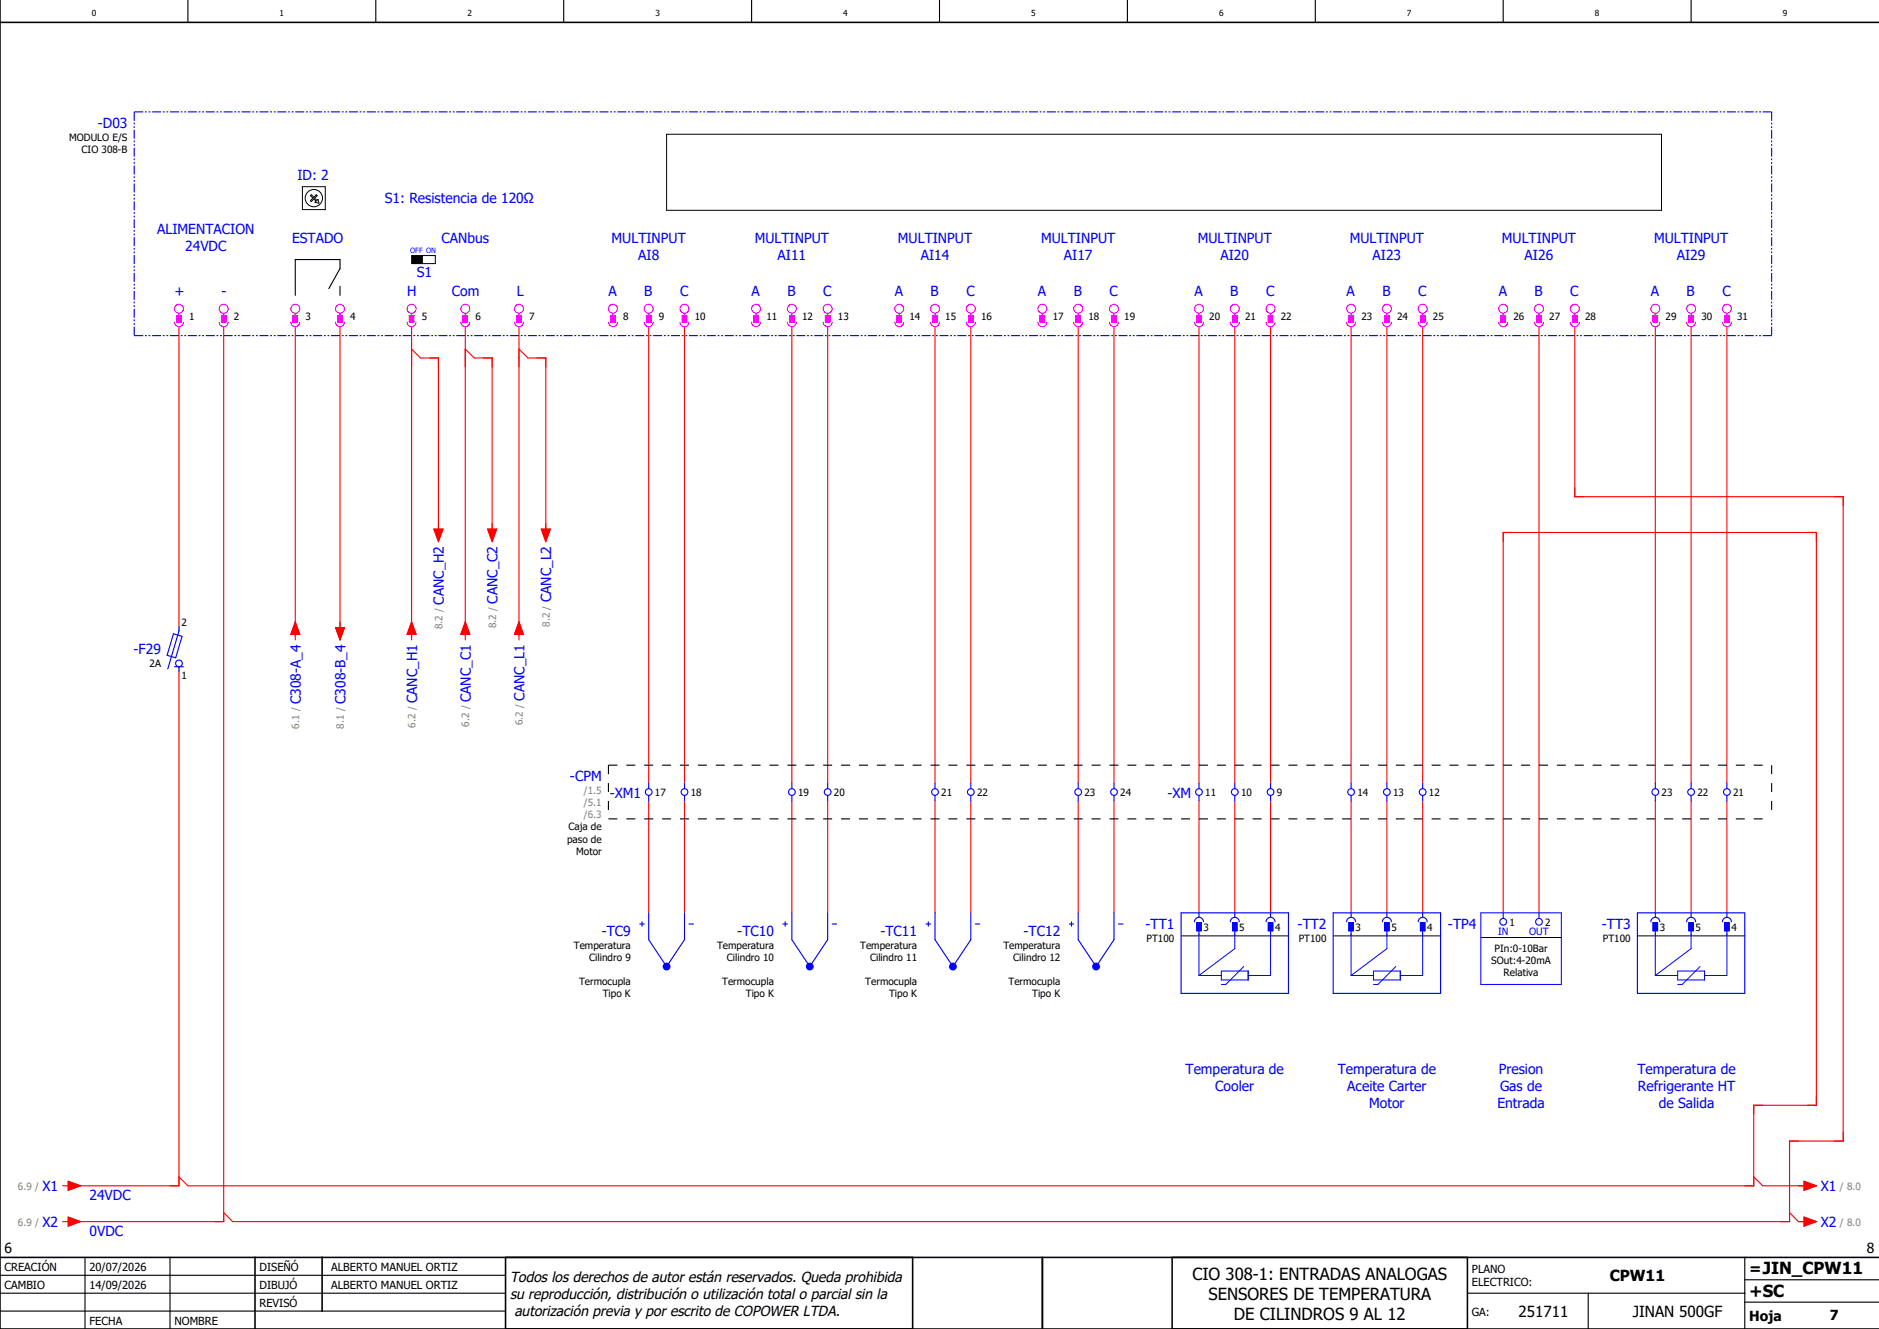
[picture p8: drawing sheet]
<svg xmlns="http://www.w3.org/2000/svg" width="420mm" height="297mm" viewBox="0 0 420 297" stroke-linecap="round" stroke-linejoin="round" font-family="sans-serif">
<g fill="none" stroke="#000" stroke-width=".25">
<path d="M42 0v5M84 0v5M126 0v5M168 0v5M210 0v5M252 0v5M294 0v5M336 0v5M378 0v5M73.5 64.5l2.5-4.5v-2h-10v8M76 64v2M0 285h113"/>
<path d="M0 293h113M0 289h113M19 281v16M38 281v16M328 289h62M355 289v8M390 291h30M390 281v16M390 286h30"/>
</g>
<path d="M0 5h420M0 0v297h420M0 281h420M57 281v16M72 281v12M113 281v16M204 281v16M233 281v16M262 281v16M328 281v16" fill="none" stroke="#000" stroke-width=".35"/>
<g fill="none" stroke="#f00" stroke-width=".25">
<path d="M40 73v68M50 73v200h-34M66 73v69M76 73v68M92 73v69M92 78l2 2h4v39M104 78l2 2h4v39M104 73v69M116 78l2 2h4v39M116 73v69M145 73v102M153 73v102"/>
<path d="M177 73v102M185 73v102M209 73v102M217 73v102M241 73v102M249 73v102M268 73v102M276 73v102M284 73v102M302 73v102M310 73v102M318 73v102"/>
<path d="M344 73v131M352 73v38h60v144h-12v18h-348l-2-2M370 73v102M378 73v102M386 73v102M40 149v116h-24M145 179v25M153 179v25M177 179v25M185 179v25M209 179v25M217 179v25"/>
<path d="M241 179v25M249 179v25M268 179v25M276 179v25M284 179v25M302 179v25M310 179v25M318 179v25M370 179v25M378 179v25M386 179v25M336 204v-85h70v128h-14v18h-350l-2-2"/>
<path d="M392 263l2 2h10M400 271l2 2h2"/>
</g>
<g fill="none" stroke="#000" stroke-width=".22">
<path d="M149 30h222.4v17h-222.4zM67.6 41.7h5.1v5.1h-5.1zM69.6 43.5l.6 .6 .5-.6 .2 .2-.6 .6 .5 .5 .3-.3 .2 .9-.9-.2 .2-.2-.4-.5-.6 .5-.2-.2 .5-.5-.5-.6zM92 57.1h5.3v1.8h-5.3zM264.1 209.1h24M298.1 209.1h24M349 209.5h-18M366.1 209.1h24"/>
<circle cx="70.2" cy="44.3" r="1.93"/>
</g>
<path d="M92.3 57.4h2v1.3h-2z" fill="#000" stroke="#000" stroke-width=".22"/>
<path d="M92.3 57.4h2v1.3h-2z" fill="none" stroke="#000" stroke-width=".5"/>
<g fill="none" stroke="#00f" stroke-width=".22">
<path d="M268 208.8v9.2M268 218h5M273 217h6v2h-6zM276 208.8v3.2l-8 6M278 216l-4 4h-1M284 208.8v9.2h-5M302 208.8v9.2M302 218h5M307 217h6v2h-6zM310 208.8v3.2l-8 6M312 216l-4 4h-1M318 208.8v9.2h-5"/>
<path d="M370 208.8v9.2M370 218h5M375 217h6v2h-6zM378 208.8v3.2l-8 6M380 216l-4 4h-1M386 208.8v9.2h-5"/>
</g>
<g fill="none" stroke="#f0f" stroke-width=".25">
<path d="M39 72a1 1 0 0 0 1 1 1 1 0 0 0 1-1M39.5 70.5h1v1.5h-1zM40 70v.5M49 72a1 1 0 0 0 1 1 1 1 0 0 0 1-1M49.5 70.5h1v1.5h-1zM50 70v.5M65 72a1 1 0 0 0 1 1 1 1 0 0 0 1-1M65.5 70.5h1v1.5h-1zM66 70v.5M75 72a1 1 0 0 0 1 1 1 1 0 0 0 1-1M75.5 70.5h1v1.5h-1zM76 70v.5"/>
<path d="M91 72a1 1 0 0 0 1 1 1 1 0 0 0 1-1M91.5 70.5h1v1.5h-1zM92 70v.5M103 72a1 1 0 0 0 1 1 1 1 0 0 0 1-1M103.5 70.5h1v1.5h-1zM104 70v.5M115 72a1 1 0 0 0 1 1 1 1 0 0 0 1-1M115.5 70.5h1v1.5h-1zM116 70v.5M136 72a1 1 0 0 0 1 1 1 1 0 0 0 1-1M136.5 70.5h1v1.5h-1zM137 70v.5"/>
<path d="M144 72a1 1 0 0 0 1 1 1 1 0 0 0 1-1M144.5 70.5h1v1.5h-1zM145 70v.5M152 72a1 1 0 0 0 1 1 1 1 0 0 0 1-1M152.5 70.5h1v1.5h-1zM153 70v.5M168 72a1 1 0 0 0 1 1 1 1 0 0 0 1-1M168.5 70.5h1v1.5h-1zM169 70v.5M176 72a1 1 0 0 0 1 1 1 1 0 0 0 1-1M176.5 70.5h1v1.5h-1zM177 70v.5"/>
<path d="M184 72a1 1 0 0 0 1 1 1 1 0 0 0 1-1M184.5 70.5h1v1.5h-1zM185 70v.5M200 72a1 1 0 0 0 1 1 1 1 0 0 0 1-1M200.5 70.5h1v1.5h-1zM201 70v.5M208 72a1 1 0 0 0 1 1 1 1 0 0 0 1-1M208.5 70.5h1v1.5h-1zM209 70v.5M216 72a1 1 0 0 0 1 1 1 1 0 0 0 1-1M216.5 70.5h1v1.5h-1zM217 70v.5"/>
<path d="M232 72a1 1 0 0 0 1 1 1 1 0 0 0 1-1M232.5 70.5h1v1.5h-1zM233 70v.5M240 72a1 1 0 0 0 1 1 1 1 0 0 0 1-1M240.5 70.5h1v1.5h-1zM241 70v.5M248 72a1 1 0 0 0 1 1 1 1 0 0 0 1-1M248.5 70.5h1v1.5h-1zM249 70v.5M267 72a1 1 0 0 0 1 1 1 1 0 0 0 1-1M267.5 70.5h1v1.5h-1zM268 70v.5"/>
<path d="M275 72a1 1 0 0 0 1 1 1 1 0 0 0 1-1M275.5 70.5h1v1.5h-1zM276 70v.5M283 72a1 1 0 0 0 1 1 1 1 0 0 0 1-1M283.5 70.5h1v1.5h-1zM284 70v.5M301 72a1 1 0 0 0 1 1 1 1 0 0 0 1-1M301.5 70.5h1v1.5h-1zM302 70v.5M309 72a1 1 0 0 0 1 1 1 1 0 0 0 1-1M309.5 70.5h1v1.5h-1zM310 70v.5"/>
<path d="M317 72a1 1 0 0 0 1 1 1 1 0 0 0 1-1M317.5 70.5h1v1.5h-1zM318 70v.5M335 72a1 1 0 0 0 1 1 1 1 0 0 0 1-1M335.5 70.5h1v1.5h-1zM336 70v.5M343 72a1 1 0 0 0 1 1 1 1 0 0 0 1-1M343.5 70.5h1v1.5h-1zM344 70v.5M351 72a1 1 0 0 0 1 1 1 1 0 0 0 1-1M351.5 70.5h1v1.5h-1zM352 70v.5"/>
<path d="M369 72a1 1 0 0 0 1 1 1 1 0 0 0 1-1M369.5 70.5h1v1.5h-1zM370 70v.5M377 72a1 1 0 0 0 1 1 1 1 0 0 0 1-1M377.5 70.5h1v1.5h-1zM378 70v.5M385 72a1 1 0 0 0 1 1 1 1 0 0 0 1-1M385.5 70.5h1v1.5h-1zM386 70v.5"/>
<circle cx="40" cy="69" r="1"/>
<circle cx="50" cy="69" r="1"/>
<circle cx="66" cy="69" r="1"/>
<circle cx="76" cy="69" r="1"/>
<circle cx="92" cy="69" r="1"/>
<circle cx="104" cy="69" r="1"/>
<circle cx="116" cy="69" r="1"/>
<circle cx="137" cy="69" r="1"/>
<circle cx="145" cy="69" r="1"/>
<circle cx="153" cy="69" r="1"/>
<circle cx="169" cy="69" r="1"/>
<circle cx="177" cy="69" r="1"/>
<circle cx="185" cy="69" r="1"/>
<circle cx="201" cy="69" r="1"/>
<circle cx="209" cy="69" r="1"/>
<circle cx="217" cy="69" r="1"/>
<circle cx="233" cy="69" r="1"/>
<circle cx="241" cy="69" r="1"/>
<circle cx="249" cy="69" r="1"/>
<circle cx="268" cy="69" r="1"/>
<circle cx="276" cy="69" r="1"/>
<circle cx="284" cy="69" r="1"/>
<circle cx="302" cy="69" r="1"/>
<circle cx="310" cy="69" r="1"/>
<circle cx="318" cy="69" r="1"/>
<circle cx="336" cy="69" r="1"/>
<circle cx="344" cy="69" r="1"/>
<circle cx="352" cy="69" r="1"/>
<circle cx="370" cy="69" r="1"/>
<circle cx="378" cy="69" r="1"/>
<circle cx="386" cy="69" r="1"/>
</g>
<g fill="#f0f" stroke="#f0f" stroke-width=".22">
<path d="M49.5 70.5h1v1.5h-1z"/>
<path d="M39.5 70.5h1v1.5h-1z"/>
<path d="M75.5 70.5h1v1.5h-1z"/>
<path d="M65.5 70.5h1v1.5h-1z"/>
<path d="M115.5 70.5h1v1.5h-1z"/>
<path d="M91.5 70.5h1v1.5h-1z"/>
<path d="M103.5 70.5h1v1.5h-1z"/>
<path d="M136.5 70.5h1v1.5h-1z"/>
<path d="M144.5 70.5h1v1.5h-1z"/>
<path d="M152.5 70.5h1v1.5h-1z"/>
<path d="M168.5 70.5h1v1.5h-1z"/>
<path d="M176.5 70.5h1v1.5h-1z"/>
<path d="M184.5 70.5h1v1.5h-1z"/>
<path d="M200.5 70.5h1v1.5h-1z"/>
<path d="M208.5 70.5h1v1.5h-1z"/>
<path d="M216.5 70.5h1v1.5h-1z"/>
<path d="M232.5 70.5h1v1.5h-1z"/>
<path d="M240.5 70.5h1v1.5h-1z"/>
<path d="M248.5 70.5h1v1.5h-1z"/>
<path d="M267.5 70.5h1v1.5h-1z"/>
<path d="M275.5 70.5h1v1.5h-1z"/>
<path d="M283.5 70.5h1v1.5h-1z"/>
<path d="M301.5 70.5h1v1.5h-1z"/>
<path d="M309.5 70.5h1v1.5h-1z"/>
<path d="M317.5 70.5h1v1.5h-1z"/>
<path d="M335.5 70.5h1v1.5h-1z"/>
<path d="M343.5 70.5h1v1.5h-1z"/>
<path d="M351.5 70.5h1v1.5h-1z"/>
<path d="M369.5 70.5h1v1.5h-1z"/>
<path d="M377.5 70.5h1v1.5h-1z"/>
<path d="M385.5 70.5h1v1.5h-1z"/>
</g>
<path d="M30 25h366M30 25v50M396 25v50M30 75h366" fill="none" stroke="#00f" stroke-width=".25" stroke-dasharray="2 .4 .4 .4 .4 .4" stroke-linecap="butt"/>
<g fill="none" stroke="#00f" stroke-width=".25">
<path d="M38.8 141.6l1.9 .6-1.4 4.8-1.9-.6zM39 149h2M40 149v1M40 140v1l-2.5 8.5M153 204v6M154 206.5h1"/>
<circle cx="40" cy="148.2" r=".75"/>
</g>
<circle cx="149" cy="216" r=".88" fill="#00f"/>
<g fill="none" stroke="#00f" stroke-width=".25">
<path d="M145 175v1.3M145 177.8v1.2M153 175v1.3M153 177.8v1.2M143 206.5h1M143.5 206v1M145 204v6l4 6 4-6M185 204v6M186 206.5h1"/>
<circle cx="145" cy="177" r=".75"/>
<circle cx="153" cy="177" r=".75"/>
</g>
<circle cx="181" cy="216" r=".88" fill="#00f"/>
<g fill="none" stroke="#00f" stroke-width=".25">
<path d="M177 175v1.3M177 177.8v1.2M185 175v1.3M185 177.8v1.2M209 175v1.3M209 177.8v1.2M217 175v1.3M217 177.8v1.2M175 206.5h1M175.5 206v1M177 204v6l4 6 4-6M217 204v6"/>
<path d="M218 206.5h1"/>
<circle cx="177" cy="177" r=".75"/>
<circle cx="185" cy="177" r=".75"/>
<circle cx="209" cy="177" r=".75"/>
<circle cx="217" cy="177" r=".75"/>
</g>
<circle cx="213" cy="216" r=".88" fill="#00f"/>
<g fill="none" stroke="#00f" stroke-width=".25">
<path d="M241 175v1.3M241 177.8v1.2M249 175v1.3M249 177.8v1.2M207 206.5h1M207.5 206v1M209 204v6l4 6 4-6M249 204v6M250 206.5h1"/>
<circle cx="241" cy="177" r=".75"/>
<circle cx="249" cy="177" r=".75"/>
</g>
<circle cx="245" cy="216" r=".88" fill="#00f"/>
<g fill="none" stroke="#00f" stroke-width=".25">
<path d="M268 175v1.3M268 177.8v1.2M276 175v1.3M276 177.8v1.2M284 175v1.3M284 177.8v1.2M302 175v1.3M302 177.8v1.2M310 175v1.3M310 177.8v1.2M318 175v1.3M318 177.8v1.2"/>
<path d="M370 175v1.3M370 177.8v1.2M378 175v1.3M378 177.8v1.2M386 175v1.3M386 177.8v1.2M239 206.5h1M239.5 206v1M241 204v6l4 6 4-6M264 204h24v18h-24zM267 206a1 1 0 0 1 1-1 1 1 0 0 1 1 1M267.5 206.2h1v1.8h-1z"/>
<path d="M268 204v1M268 208v1M275 206a1 1 0 0 1 1-1 1 1 0 0 1 1 1M275.5 206.2h1v1.8h-1zM276 204v1M276 208v1M283 206a1 1 0 0 1 1-1 1 1 0 0 1 1 1M283.5 206.2h1v1.8h-1zM284 204v1M284 208v1M298 204h24v18h-24zM301 206a1 1 0 0 1 1-1 1 1 0 0 1 1 1"/>
<path d="M301.5 206.2h1v1.8h-1zM302 204v1M302 208v1M309 206a1 1 0 0 1 1-1 1 1 0 0 1 1 1M309.5 206.2h1v1.8h-1zM310 204v1M310 208v1M317 206a1 1 0 0 1 1-1 1 1 0 0 1 1 1M317.5 206.2h1v1.8h-1zM318 204v1M318 208v1M336 204v1.2"/>
<path d="M344 204v1.2M366 204h24v18h-24zM369 206a1 1 0 0 1 1-1 1 1 0 0 1 1 1M369.5 206.2h1v1.8h-1zM370 204v1M370 208v1M377 206a1 1 0 0 1 1-1 1 1 0 0 1 1 1M377.5 206.2h1v1.8h-1zM378 204v1M378 208v1M385 206a1 1 0 0 1 1-1 1 1 0 0 1 1 1M385.5 206.2h1v1.8h-1z"/>
<path d="M386 204v1M386 208v1"/>
<circle cx="268" cy="177" r=".75"/>
<circle cx="276" cy="177" r=".75"/>
<circle cx="284" cy="177" r=".75"/>
<circle cx="302" cy="177" r=".75"/>
<circle cx="310" cy="177" r=".75"/>
<circle cx="318" cy="177" r=".75"/>
<circle cx="370" cy="177" r=".75"/>
<circle cx="378" cy="177" r=".75"/>
<circle cx="386" cy="177" r=".75"/>
<circle cx="336" cy="206" r=".75"/>
<circle cx="344" cy="206" r=".75"/>
</g>
<path d="M136 171h260M136 171v12M396 171v12M136 183h260" fill="none" stroke="#000" stroke-width=".25" stroke-dasharray="2 2" stroke-linecap="butt"/>
<g fill="#00f" stroke="#00f" stroke-width=".22">
<path d="M283.5 206.2h1v1.8h-1z"/>
<path d="M275.5 206.2h1v1.8h-1z"/>
<path d="M267.5 206.2h1v1.8h-1z"/>
<path d="M317.5 206.2h1v1.8h-1z"/>
<path d="M309.5 206.2h1v1.8h-1z"/>
<path d="M301.5 206.2h1v1.8h-1z"/>
<path d="M385.5 206.2h1v1.8h-1z"/>
<path d="M377.5 206.2h1v1.8h-1z"/>
<path d="M369.5 206.2h1v1.8h-1z"/>
</g>
<path d="M331 204h18v16h-18z" fill="none" stroke="#00f" stroke-width=".22"/>
<g fill="#f00" stroke="#f00" stroke-width=".22">
<path d="M15.2 272l2.8 1-2.8 1z"/>
<path d="M15.2 264l2.8 1-2.8 1z"/>
<path d="M403.2 264l2.8 1-2.8 1z"/>
<path d="M403.2 272l2.8 1-2.8 1z"/>
<path d="M75 140.2h2l-1 2.8z"/>
<path d="M92 139l1 2.7h-2z"/>
<path d="M97 118.3h2l-1 2.7z"/>
<path d="M104 139l1 2.7h-2z"/>
<path d="M109 118.3h2l-1 2.7z"/>
<path d="M116 139l1 2.7h-2z"/>
<path d="M121 118.3h2l-1 2.7z"/>
<path d="M66 139l1 2.7h-2z"/>
</g>
<g fill="none" stroke="#f00" stroke-width=".25">
<path d="M97 118.3h2l-1 2.7zM98 117v1.3M109 118.3h2l-1 2.7zM110 117v1.3M121 118.3h2l-1 2.7zM122 117v1.3M66 139l1 2.7h-2zM76 139v1.2M92 139l1 2.7h-2zM104 139l1 2.7h-2zM116 139l1 2.7h-2zM66 141.7v1.3"/>
<path d="M75 140.2h2l-1 2.8zM92 141.7v1.3M104 141.7v1.3M116 141.7v1.3M14 273h1.2M14 265h1.2M15.2 272l2.8 1-2.8 1zM15.2 264l2.8 1-2.8 1zM402 273h1.2M402 265h1.2M403.2 264l2.8 1-2.8 1zM403.2 272l2.8 1-2.8 1z"/>
</g>
<g font-size="3.7">
<text x="266.5" y="286">CIO 308-1: ENTRADAS ANALOGAS</text>
<text x="270.1" y="290.5">SENSORES DE TEMPERATURA</text>
<text x="391" y="289.8">+SC</text>
<text x="275.8" y="295">DE CILINDROS 9 AL 12</text>
</g>
<g font-size="3.4">
<text x="359.8" y="286.4">CPW11</text>
<text x="391" y="284.6">=JIN_CPW11</text>
<text x="339.4" y="294.4">251711</text>
<text x="365" y="294.4">JINAN 500GF</text>
</g>
<g font-size="3.2">
<text x="114" y="286.5">Todos los derechos de autor están reservados. Queda prohibida</text>
<text x="114" y="290.2">su reproducción, distribución o utilización total o parcial sin la</text>
<text x="115" y="294">autorización previa y por escrito de COPOWER LTDA.</text>
</g>
<g font-size="3.1" fill="#00f">
<text x="21.9" y="28.6">-D03</text>
<text x="66.5" y="40.2">ID: 2</text>
<text x="86" y="45.4">S1: Resistencia de 120Ω</text>
<text x="35.1" y="52.4">ALIMENTACION</text>
<text x="41.4" y="56.1">24VDC</text>
<text x="65.3" y="54.2">ESTADO</text>
<text x="98.7" y="54.2">CANbus</text>
<text x="136.7" y="54.4">MULTINPUT</text>
<text x="142.6" y="58.1">AI8</text>
<text x="168.7" y="54.4">MULTINPUT</text>
<text x="173.8" y="58.1">AI11</text>
<text x="200.7" y="54.4">MULTINPUT</text>
<text x="205.8" y="58.1">AI14</text>
<text x="232.7" y="54.4">MULTINPUT</text>
<text x="237.8" y="58.1">AI17</text>
<text x="267.7" y="54.4">MULTINPUT</text>
<text x="272.8" y="58.1">AI20</text>
<text x="301.7" y="54.4">MULTINPUT</text>
<text x="306.8" y="58.1">AI23</text>
<text x="335.7" y="54.4">MULTINPUT</text>
<text x="340.8" y="58.1">AI26</text>
<text x="369.7" y="54.4">MULTINPUT</text>
<text x="374.8" y="58.1">AI29</text>
<text x="93.1" y="61.9">S1</text>
<text x="39" y="66.2">+</text>
<text x="49.5" y="66.2">-</text>
<text x="91" y="66.2">H</text>
<text x="101" y="66.2">Com</text>
<text x="115.5" y="66.2">L</text>
<text x="136" y="66.2">A</text>
<text x="144" y="66.2">B</text>
<text x="152" y="66.2">C</text>
<text x="168" y="66.2">A</text>
<text x="176" y="66.2">B</text>
<text x="184" y="66.2">C</text>
<text x="200" y="66.2">A</text>
<text x="208" y="66.2">B</text>
<text x="216" y="66.2">C</text>
<text x="232" y="66.2">A</text>
<text x="240" y="66.2">B</text>
<text x="248" y="66.2">C</text>
<text x="267" y="66.2">A</text>
<text x="275" y="66.2">B</text>
<text x="283" y="66.2">C</text>
<text x="301" y="66.2">A</text>
<text x="309" y="66.2">B</text>
<text x="317" y="66.2">C</text>
<text x="335" y="66.2">A</text>
<text x="343" y="66.2">B</text>
<text x="351" y="66.2">C</text>
<text x="369" y="66.2">A</text>
<text x="377" y="66.2">B</text>
<text x="385" y="66.2">C</text>
<text x="99.2" y="135.2" transform="rotate(-90 99.2 135.2)">CANC_H2</text>
<text x="111.2" y="134.9" transform="rotate(-90 111.2 134.9)">CANC_C2</text>
<text x="123.2" y="134.6" transform="rotate(-90 123.2 134.6)">CANC_L2</text>
<text x="29.9" y="146.2">-F29</text>
<text x="67.2" y="157.3" transform="rotate(-90 67.2 157.3)">C308-A_4</text>
<text x="77.2" y="157.3" transform="rotate(-90 77.2 157.3)">C308-B_4</text>
<text x="93.2" y="157.2" transform="rotate(-90 93.2 157.2)">CANC_H1</text>
<text x="105.2" y="156.9" transform="rotate(-90 105.2 156.9)">CANC_C1</text>
<text x="117.2" y="156.6" transform="rotate(-90 117.2 156.6)">CANC_L1</text>
<text x="127.4" y="174.6">-CPM</text>
<text x="136.3" y="178.2">-XM1</text>
<text x="261" y="178.2">-XM</text>
<text x="134.5" y="209.2">-TC9</text>
<text x="164.8" y="209.2">-TC10</text>
<text x="196.8" y="209.2">-TC11</text>
<text x="228.8" y="209.2">-TC12</text>
<text x="256.1" y="207.6">-TT1</text>
<text x="290.1" y="207.6">-TT2</text>
<text x="323.7" y="207.6">-TP4</text>
<text x="358.1" y="207.6">-TT3</text>
<text x="265" y="240.1">Temperatura de</text>
<text x="271.6" y="243.9">Cooler</text>
<text x="299" y="240.1">Temperatura de</text>
<text x="301.2" y="243.9">Aceite Carter</text>
<text x="335" y="240.1">Presion</text>
<text x="335.3" y="243.9">Gas de</text>
<text x="366" y="240.1">Temperatura de</text>
<text x="366.1" y="243.9">Refrigerante HT</text>
<text x="306" y="247.6">Motor</text>
<text x="334.7" y="247.6">Entrada</text>
<text x="370.8" y="247.6">de Salida</text>
<text x="9.5" y="266.2">X1</text>
<text x="20" y="268.1">24VDC</text>
<text x="407" y="266.2">X1</text>
<text x="9.5" y="274.2">X2</text>
<text x="407" y="274.2">X2</text>
<text x="20" y="276.1">0VDC</text>
</g>
<g font-size="3.1">
<text x="1" y="280">6</text>
<text x="417.3" y="280">8</text>
<text x="391" y="295.2">Hoja</text>
<text x="409" y="295">7</text>
</g>
<g font-size="2.5">
<text x="1" y="284">CREACIÓN</text>
<text x="20" y="284">20/07/2026</text>
<text x="58" y="284">DISEÑÓ</text>
<text x="74" y="284">ALBERTO MANUEL ORTIZ</text>
<text x="329" y="284.5">PLANO</text>
<text x="329" y="287.5">ELECTRICO:</text>
<text x="1" y="288">CAMBIO</text>
<text x="20" y="288">14/09/2026</text>
<text x="58" y="292">REVISÓ</text>
<text x="58" y="288">DIBUJÓ</text>
<text x="74" y="288">ALBERTO MANUEL ORTIZ</text>
<text x="329" y="294">GA:</text>
<text x="20" y="296">FECHA</text>
<text x="39" y="296">NOMBRE</text>
</g>
<g font-size="2.2">
<text x="15.5" y="31.5">MODULO E/S</text>
<text x="18.2" y="34.2">CIO 308-B</text>
<text x="42.3" y="71.5">1</text>
<text x="52.3" y="71.5">2</text>
<text x="68.3" y="71.5">3</text>
<text x="78.3" y="71.5">4</text>
<text x="94.3" y="71.5">5</text>
<text x="106.3" y="71.5">6</text>
<text x="118.3" y="71.5">7</text>
<text x="139.3" y="71.5">8</text>
<text x="147.3" y="71.5">9</text>
<text x="155.3" y="71.5">10</text>
<text x="171.3" y="71.5">11</text>
<text x="179.3" y="71.5">12</text>
<text x="187.3" y="71.5">13</text>
<text x="203.3" y="71.5">14</text>
<text x="211.3" y="71.5">15</text>
<text x="219.3" y="71.5">16</text>
<text x="235.3" y="71.5">17</text>
<text x="243.3" y="71.5">18</text>
<text x="251.3" y="71.5">19</text>
<text x="270.3" y="71.5">20</text>
<text x="278.3" y="71.5">21</text>
<text x="286.3" y="71.5">22</text>
<text x="304.3" y="71.5">23</text>
<text x="312.3" y="71.5">24</text>
<text x="320.3" y="71.5">25</text>
<text x="338.3" y="71.5">26</text>
<text x="346.3" y="71.5">27</text>
<text x="354.3" y="71.5">28</text>
<text x="372.3" y="71.5">29</text>
<text x="380.3" y="71.5">30</text>
<text x="388.3" y="71.5">31</text>
<text x="40.6" y="139.9">2</text>
<text x="33.4" y="149.1">2A</text>
<text x="40.6" y="151.8">1</text>
<text x="146.4" y="177.9">17</text>
<text x="154.4" y="177.9">18</text>
<text x="178.4" y="177.9">19</text>
<text x="186.4" y="177.9">20</text>
<text x="210.4" y="177.9">21</text>
<text x="218.4" y="177.9">22</text>
<text x="242.4" y="177.9">23</text>
<text x="250.4" y="177.9">24</text>
<text x="269.4" y="177.9">11</text>
<text x="277.4" y="177.9">10</text>
<text x="285.4" y="177.9">9</text>
<text x="303.4" y="177.9">14</text>
<text x="311.4" y="177.9">13</text>
<text x="319.4" y="177.9">12</text>
<text x="371.4" y="177.9">23</text>
<text x="379.4" y="177.9">22</text>
<text x="387.4" y="177.9">21</text>
<text x="127.1" y="185.6">Caja de</text>
<text x="126.8" y="188.3">paso de</text>
<text x="128.8" y="191">Motor</text>
<text x="269" y="208.1">3</text>
<text x="277" y="208.1">5</text>
<text x="285" y="208.1">4</text>
<text x="303" y="208.1">3</text>
<text x="311" y="208.1">5</text>
<text x="319" y="208.1">4</text>
<text x="337.4" y="206.9">1</text>
<text x="345.4" y="206.9">2</text>
<text x="371" y="208.1">3</text>
<text x="379" y="208.1">5</text>
<text x="387" y="208.1">4</text>
<text x="128.3" y="212.1">Temperatura</text>
<text x="131.7" y="214.8">Cilindro 9</text>
<text x="160.3" y="212.1">Temperatura</text>
<text x="162.5" y="214.8">Cilindro 10</text>
<text x="192.3" y="212.1">Temperatura</text>
<text x="194.5" y="214.8">Cilindro 11</text>
<text x="224.3" y="212.1">Temperatura</text>
<text x="226.5" y="214.8">Cilindro 12</text>
<text x="256.3" y="210.5">PT100</text>
<text x="290.3" y="210.5">PT100</text>
<text x="333.3" y="215.4">SOut:4-20mA</text>
<text x="334.1" y="212.7">PIn:0-10Bar</text>
<text x="358.3" y="210.5">PT100</text>
<text x="129.4" y="220.2">Termocupla</text>
<text x="161.4" y="220.2">Termocupla</text>
<text x="193.4" y="220.2">Termocupla</text>
<text x="225.4" y="220.2">Termocupla</text>
<text x="336.1" y="218.1">Relativa</text>
<text x="134.7" y="222.9">Tipo K</text>
<text x="166.7" y="222.9">Tipo K</text>
<text x="198.7" y="222.9">Tipo K</text>
<text x="230.7" y="222.9">Tipo K</text>
</g>
<g font-size="2.2" fill="#7ca552">
<text x="98.9" y="140.6" transform="rotate(-90 98.9 140.6)">8.2 /</text>
<text x="110.9" y="140.4" transform="rotate(-90 110.9 140.4)">8.2 /</text>
<text x="122.9" y="140.1" transform="rotate(-90 122.9 140.1)">8.2 /</text>
<text x="66.9" y="162.8" transform="rotate(-90 66.9 162.8)">6.1 /</text>
<text x="76.9" y="162.8" transform="rotate(-90 76.9 162.8)">8.1 /</text>
<text x="92.9" y="162.6" transform="rotate(-90 92.9 162.6)">6.2 /</text>
<text x="104.9" y="162.4" transform="rotate(-90 104.9 162.4)">6.2 /</text>
<text x="116.9" y="162.1" transform="rotate(-90 116.9 162.1)">6.2 /</text>
<text x="130.5" y="177.5">/1.5</text>
<text x="130.5" y="180.2">/5.1</text>
<text x="130.5" y="182.9">/6.3</text>
<text x="4" y="265.9">6.9 /</text>
<text x="411.3" y="265.9">/ 8.0</text>
<text x="4" y="273.9">6.9 /</text>
<text x="411.3" y="273.9">/ 8.0</text>
</g>
<g font-size="2.2" fill="#00f">
<text x="334.8" y="208.9">IN</text>
<text x="341.8" y="208.9">OUT</text>
</g>
<g font-size="1.9">
<text x="20.5" y="3.6">0</text>
<text x="62.5" y="3.6">1</text>
<text x="104.5" y="3.6">2</text>
<text x="146.5" y="3.6">3</text>
<text x="188.5" y="3.6">4</text>
<text x="230.5" y="3.6">5</text>
<text x="272.5" y="3.6">6</text>
<text x="314.5" y="3.6">7</text>
<text x="356.5" y="3.6">8</text>
<text x="398.5" y="3.6">9</text>
</g>
<text font-size="1.6" fill="#00f" x="91.7" y="56.5">OFF ON</text>
</svg>
